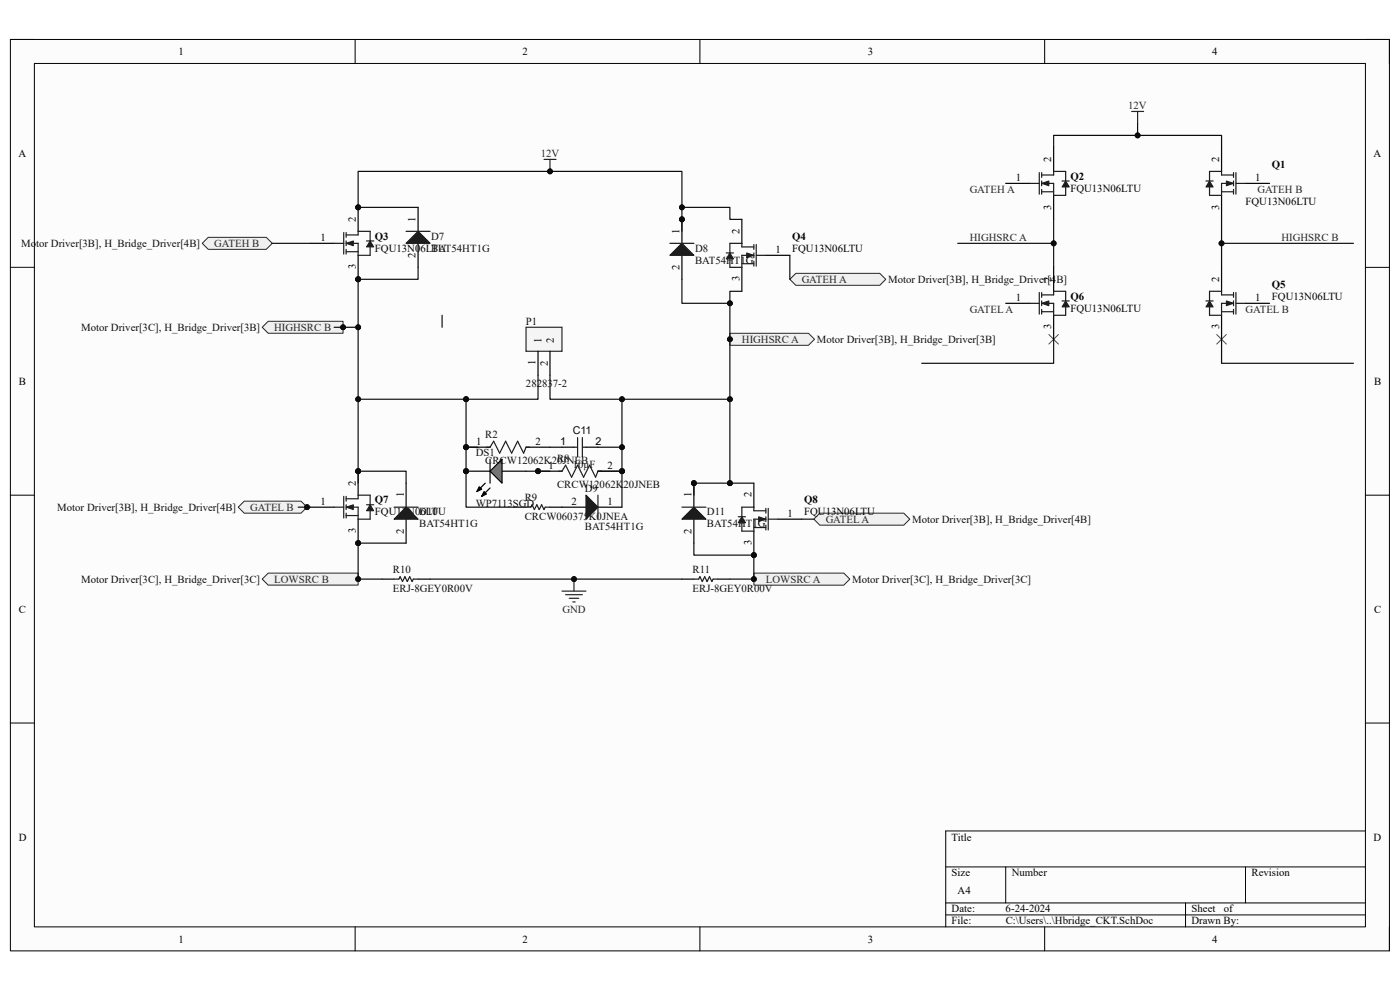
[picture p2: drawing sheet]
<svg xmlns="http://www.w3.org/2000/svg" width="297mm" height="210mm" viewBox="0 0 297 210" stroke-linecap="round" stroke-linejoin="round" font-family="sans-serif">
<path d="M2.2 8.4h292.6v193.3h-292.6z" fill-rule="evenodd" fill="#fcfcfc"/>
<path d="M2.2 8.4h292.6v193.3h-292.6z" fill="none" stroke="#000" stroke-width=".21"/>
<path d="M7.3 13.5h282.4v183.1h-282.4z" fill-rule="evenodd" fill="#fcfcfc"/>
<g fill="none" stroke="#000" stroke-width=".21">
<path d="M2.2 8.4h5.1M7.3 13.5h282.4v183.1h-282.4zM75.3 8.4v5.1M148.5 8.4v5.1M221.6 8.4v5.1M289.7 8.4h5.1v5.1M2.2 56.7h5.1M289.7 56.7h5.1M2.2 105h5.1M289.7 105.1h5.1M2.2 153.4h5.1M289.7 153.4h5.1"/>
<path d="M289.7 176.3h-89.1v20.3M75.3 196.6v5.1M148.5 196.6v5.1M200.6 183.9h89.1M200.6 191.5h89.1M200.6 194.1h89.1M213.4 183.9v7.6M221.6 196.6v5.1M251.5 191.5v5.1M264.2 183.9v7.6M294.8 196.6v5.1"/>
</g>
<circle cx="98.9" cy="100" r=".51" fill="#0e0e0e"/>
<circle cx="98.9" cy="100" r=".51" fill="none" stroke="#0e0e0e" stroke-width=".21"/>
<path d="M98.9 100h5.1M106.5 100h5.1" fill="none" stroke="#000" stroke-width=".25"/>
<circle cx="98.9" cy="100" r=".51" fill="#0e0e0e"/>
<circle cx="98.9" cy="100" r=".51" fill="none" stroke="#0e0e0e" stroke-width=".21"/>
<path d="M106.5 97.4v5.1l-2.5-2.5z" fill="#717171"/>
<path d="M104 97.4v5.1M106.5 97.4v5.1l-2.5-2.5zM101.7 103.3l.5 .5-1 .5zM102.7 104.3l.5 .5-1 .5zM102.9 102.5l-1.7 1.8M104 103.5l-1.8 1.8M81.1 122.9h2.5M88.7 122.9h2.5M144.7 122.9h2.5M152.3 122.9h2.5" fill="none" stroke="#000" stroke-width=".25"/>
<path d="M101.7 103.3l.5 .5-1 .5zM102.7 104.3l.5 .5-1 .5z" fill="#000"/>
<path d="M83.6 122.9h1l.3-.6 .5 1.1 .5-1.1 .5 1.1 .5-1.1 .5 1.1 .3-.5h1M147.2 122.9h1l.3-.6 .5 1.1 .5-1.1 .5 1.1 .5-1.1 .5 1.1 .3-.5h1" fill="none" stroke="#1c1c1c" stroke-width=".25"/>
<path d="M119.2 125.4h5.1M120 126.2h3.5M120.8 126.9h2M121.5 127.7h.5M121.8 122.9v2.5" fill="none" stroke="#262626" stroke-width=".25"/>
<circle cx="121.8" cy="122.8" r=".51" fill="#0e0e0e"/>
<circle cx="121.8" cy="122.8" r=".51" fill="none" stroke="#0e0e0e" stroke-width=".21"/>
<path d="M154.8 70.7h16.7l1.3 1.3-1.3 1.2h-16.7z" fill-rule="evenodd" fill="#f0f0f0"/>
<path d="M154.8 70.7h16.7l1.3 1.3-1.3 1.2h-16.7z" fill="none" stroke="#262626" stroke-width=".21"/>
<circle cx="154.8" cy="72" r=".51" fill="#0e0e0e"/>
<circle cx="154.8" cy="72" r=".51" fill="none" stroke="#0e0e0e" stroke-width=".21"/>
<path d="M115.4 33.8h2.6M116.7 33.8v2.6" fill="none" stroke="#262626" stroke-width=".25"/>
<circle cx="116.7" cy="36.4" r=".51" fill="#0e0e0e"/>
<circle cx="116.7" cy="36.4" r=".51" fill="none" stroke="#0e0e0e" stroke-width=".21"/>
<path d="M168.8 58h17.8l1.3 1.3-1.3 1.2h-17.8l-1.2-1.2z" fill-rule="evenodd" fill="#f0f0f0"/>
<path d="M168.8 58h17.8l1.3 1.3-1.3 1.2h-17.8l-1.2-1.2z" fill="none" stroke="#262626" stroke-width=".21"/>
<path d="M172.7 110.1l1.2-1.2h17.8l1.3 1.2-1.3 1.3h-17.8z" fill-rule="evenodd" fill="#f0f0f0"/>
<path d="M172.7 110.1l1.2-1.2h17.8l1.3 1.2-1.3 1.3h-17.8z" fill="none" stroke="#262626" stroke-width=".21"/>
<path d="M55.6 122.9l1.3-1.3h19.1v2.5h-19.1z" fill-rule="evenodd" fill="#f0f0f0"/>
<path d="M55.6 122.9l1.3-1.3h19.1v2.5h-19.1z" fill="none" stroke="#262626" stroke-width=".21"/>
<circle cx="76" cy="122.8" r=".51" fill="#0e0e0e"/>
<circle cx="76" cy="122.8" r=".51" fill="none" stroke="#0e0e0e" stroke-width=".21"/>
<path d="M159.9 121.6h19.1l1.3 1.3-1.3 1.2h-19.1z" fill-rule="evenodd" fill="#f0f0f0"/>
<path d="M159.9 121.6h19.1l1.3 1.3-1.3 1.2h-19.1z" fill="none" stroke="#262626" stroke-width=".21"/>
<circle cx="159.9" cy="122.8" r=".51" fill="#0e0e0e"/>
<circle cx="159.9" cy="122.8" r=".51" fill="none" stroke="#0e0e0e" stroke-width=".21"/>
<path d="M240.1 23.6h2.5M241.3 23.6v2.6" fill="none" stroke="#262626" stroke-width=".25"/>
<path d="M222.5 71l2 2M224.5 71l-2 2M258.1 71l2.1 2M260.2 71l-2.1 2" fill="none" stroke="#4c4c4c" stroke-width=".21"/>
<path d="M119.2 94.9h2.6M124.3 94.9h2.6M109.1 107.6h2.5M116.7 107.6h2.5" fill="none" stroke="#000" stroke-width=".25"/>
<path d="M121.8 94.9h.7M122.5 92.8v4.1M123.5 92.8v4.1M123.5 94.9h.8M111.6 107.6h1l.3-.5 .5 1 .5-1 .5 1 .5-1 .5 1 .3-.5h1" fill="none" stroke="#1c1c1c" stroke-width=".25"/>
<circle cx="114.1" cy="100" r=".51" fill="#0e0e0e"/>
<circle cx="114.1" cy="100" r=".51" fill="none" stroke="#0e0e0e" stroke-width=".21"/>
<circle cx="132" cy="100" r=".51" fill="#0e0e0e"/>
<circle cx="132" cy="100" r=".51" fill="none" stroke="#0e0e0e" stroke-width=".21"/>
<path d="M114.1 100h5.1" fill="none" stroke="#000" stroke-width=".25"/>
<circle cx="114.1" cy="100" r=".51" fill="#0e0e0e"/>
<circle cx="114.1" cy="100" r=".51" fill="none" stroke="#0e0e0e" stroke-width=".21"/>
<path d="M126.9 100h5" fill="none" stroke="#000" stroke-width=".25"/>
<circle cx="132" cy="100" r=".51" fill="#0e0e0e"/>
<circle cx="132" cy="100" r=".51" fill="none" stroke="#0e0e0e" stroke-width=".21"/>
<path d="M118.5 100h.7l.8-1.3 1.3 2.5 1.2-2.5 1.3 2.5 1.3-2.5 1.2 2.5 .6-1.2h.7" fill="none" stroke="#1c1c1c" stroke-width=".25"/>
<circle cx="76" cy="100" r=".51" fill="#0e0e0e"/>
<circle cx="76" cy="100" r=".51" fill="none" stroke="#0e0e0e" stroke-width=".21"/>
<circle cx="76" cy="115.2" r=".51" fill="#0e0e0e"/>
<circle cx="76" cy="115.2" r=".51" fill="none" stroke="#0e0e0e" stroke-width=".21"/>
<path d="M76 100v5" fill="none" stroke="#000" stroke-width=".25"/>
<circle cx="76" cy="100" r=".51" fill="#0e0e0e"/>
<circle cx="76" cy="100" r=".51" fill="none" stroke="#0e0e0e" stroke-width=".21"/>
<path d="M65.8 107.6h5.1M76 110.1v5.1" fill="none" stroke="#000" stroke-width=".25"/>
<circle cx="76" cy="115.2" r=".51" fill="#0e0e0e"/>
<circle cx="76" cy="115.2" r=".51" fill="none" stroke="#0e0e0e" stroke-width=".21"/>
<path d="M70.9 107.6h2M72.9 105.3v4.6M73.4 105.8h2.6M73.4 107.6h2.6v2.5M73.4 109.4h2.6M73.4 105.3v1M73.4 107.1v1M73.4 108.9v1" fill="none" stroke="#1c1c1c" stroke-width=".25"/>
<path d="M73.4 107.6l1.6-.5v1z" fill="#1c1c1c"/>
<path d="M73.4 107.6l1.6-.5v1z" fill="none" stroke="#1c1c1c" stroke-width=".21"/>
<path d="M76 105.8v-.8h2.5v2.1M78.5 108.4v1.7h-2.5" fill="none" stroke="#1c1c1c" stroke-width=".25"/>
<path d="M78.5 107.1l.8 1.3h-1.5z" fill="#1c1c1c"/>
<path d="M78.5 107.1l.8 1.3h-1.5z" fill="none" stroke="#1c1c1c" stroke-width=".21"/>
<path d="M218.5 38.9h2M220.5 36.6v4.6M221 37.1h2.5M221 38.9h2.5v2.5M221 36.6v1M221 38.4v1M221 40.7h2.5M221 40.2v1M77.8 107.1h1.5" fill="none" stroke="#1c1c1c" stroke-width=".25"/>
<path d="M213.4 38.9h5.1M223.5 31.3v5.1M223.5 41.4v5.1" fill="none" stroke="#000" stroke-width=".25"/>
<path d="M221 38.9l1.5-.5v1z" fill="#1c1c1c"/>
<path d="M221 38.9l1.5-.5v1z" fill="none" stroke="#1c1c1c" stroke-width=".21"/>
<path d="M223.5 37.1v-.7h2.6v2M226.1 39.7v1.7h-2.6" fill="none" stroke="#1c1c1c" stroke-width=".25"/>
<path d="M226.1 38.4l.7 1.3h-1.5z" fill="#1c1c1c"/>
<path d="M226.1 38.4l.7 1.3h-1.5z" fill="none" stroke="#1c1c1c" stroke-width=".21"/>
<path d="M225.3 38.4h1.5M218.5 64.3h2M220.5 62.1v4.5M221 62.6h2.5M221 64.3h2.5v2.6M221 66.1h2.5M221 62.1v1M221 63.8v1.1M221 65.6v1" fill="none" stroke="#1c1c1c" stroke-width=".25"/>
<path d="M223.5 56.7v5.1M213.4 64.3h5.1M223.5 66.9v5.1" fill="none" stroke="#000" stroke-width=".25"/>
<path d="M221 64.3l1.5-.5v1.1z" fill="#1c1c1c"/>
<path d="M221 64.3l1.5-.5v1.1z" fill="none" stroke="#1c1c1c" stroke-width=".21"/>
<path d="M223.5 62.6v-.8h2.6v2M226.1 65.1v1.8h-2.6" fill="none" stroke="#1c1c1c" stroke-width=".25"/>
<path d="M226.1 63.8l.7 1.3h-1.5z" fill="#1c1c1c"/>
<path d="M226.1 63.8l.7 1.3h-1.5z" fill="none" stroke="#1c1c1c" stroke-width=".21"/>
<path d="M225.3 63.8h1.5" fill="none" stroke="#1c1c1c" stroke-width=".25"/>
<circle cx="147.2" cy="102.5" r=".51" fill="#0e0e0e"/>
<circle cx="147.2" cy="102.5" r=".51" fill="none" stroke="#0e0e0e" stroke-width=".21"/>
<path d="M147.2 102.5v5.1" fill="none" stroke="#000" stroke-width=".25"/>
<circle cx="147.2" cy="102.5" r=".51" fill="#0e0e0e"/>
<circle cx="147.2" cy="102.5" r=".51" fill="none" stroke="#0e0e0e" stroke-width=".21"/>
<path d="M147.2 110.1v5.1" fill="none" stroke="#000" stroke-width=".25"/>
<path d="M147.2 107.6l2.6 2.5h-5.1z" fill="#1c1c1c"/>
<path d="M144.7 107.6h5.1M147.2 107.6l2.6 2.5h-5.1z" fill="none" stroke="#1c1c1c" stroke-width=".25"/>
<circle cx="144.7" cy="46.5" r=".51" fill="#0e0e0e"/>
<circle cx="144.7" cy="46.5" r=".51" fill="none" stroke="#0e0e0e" stroke-width=".21"/>
<path d="M144.7 46.5v5.1" fill="none" stroke="#000" stroke-width=".25"/>
<circle cx="144.7" cy="46.5" r=".51" fill="#0e0e0e"/>
<circle cx="144.7" cy="46.5" r=".51" fill="none" stroke="#0e0e0e" stroke-width=".21"/>
<path d="M144.7 54.2v5.1" fill="none" stroke="#000" stroke-width=".25"/>
<path d="M142.1 54.2l2.6-2.6 2.5 2.6z" fill="#1c1c1c"/>
<path d="M142.1 54.2l2.6-2.6 2.5 2.6zM142.1 51.6h5.1" fill="none" stroke="#1c1c1c" stroke-width=".25"/>
<path d="M86.2 102.5v5.1M86.2 110.1v5.1" fill="none" stroke="#000" stroke-width=".25"/>
<path d="M86.2 107.6l2.5 2.5h-5.1z" fill="#1c1c1c"/>
<path d="M83.6 107.6h5.1M86.2 107.6l2.5 2.5h-5.1z" fill="none" stroke="#1c1c1c" stroke-width=".25"/>
<path d="M119.2 107.6h5.1M126.9 107.6h5" fill="none" stroke="#000" stroke-width=".25"/>
<path d="M124.3 105l2.6 2.6-2.6 2.5z" fill="#1c1c1c"/>
<path d="M124.3 105l2.6 2.6-2.6 2.5zM126.9 105v5.1" fill="none" stroke="#1c1c1c" stroke-width=".25"/>
<path d="M111.6 69.4h7.6v5.1h-7.6z" fill-rule="evenodd" fill="#f5f5f5"/>
<path d="M111.6 69.4h7.6v5.1h-7.6z" fill="none" stroke="#262626" stroke-width=".25"/>
<path d="M114.1 74.5v5.1M116.7 74.5v5.1" fill="none" stroke="#000" stroke-width=".25"/>
<circle cx="98.9" cy="94.9" r=".51" fill="#0e0e0e"/>
<circle cx="98.9" cy="94.9" r=".51" fill="none" stroke="#0e0e0e" stroke-width=".21"/>
<path d="M98.9 94.9h5.1" fill="none" stroke="#000" stroke-width=".25"/>
<circle cx="98.9" cy="94.9" r=".51" fill="#0e0e0e"/>
<circle cx="98.9" cy="94.9" r=".51" fill="none" stroke="#0e0e0e" stroke-width=".21"/>
<path d="M111.6 94.9h5.1" fill="none" stroke="#000" stroke-width=".25"/>
<path d="M103.2 94.9h.8l.7-1.3 1.3 2.5 1.3-2.5 1.2 2.5 1.3-2.5 1.3 2.5 .5-1.2h.8" fill="none" stroke="#1c1c1c" stroke-width=".25"/>
<path d="M51.8 106.3h12.1l1.2 1.3-1.2 1.3h-12.1l-1.3-1.3z" fill-rule="evenodd" fill="#f0f0f0"/>
<path d="M51.8 106.3h12.1l1.2 1.3-1.2 1.3h-12.1l-1.3-1.3z" fill="none" stroke="#262626" stroke-width=".21"/>
<circle cx="65.1" cy="107.6" r=".51" fill="#0e0e0e"/>
<circle cx="65.1" cy="107.6" r=".51" fill="none" stroke="#0e0e0e" stroke-width=".21"/>
<circle cx="76" cy="44" r=".51" fill="#0e0e0e"/>
<circle cx="76" cy="44" r=".51" fill="none" stroke="#0e0e0e" stroke-width=".21"/>
<circle cx="76" cy="59.2" r=".51" fill="#0e0e0e"/>
<circle cx="76" cy="59.2" r=".51" fill="none" stroke="#0e0e0e" stroke-width=".21"/>
<path d="M76 44v5.1" fill="none" stroke="#000" stroke-width=".25"/>
<circle cx="76" cy="44" r=".51" fill="#0e0e0e"/>
<circle cx="76" cy="44" r=".51" fill="none" stroke="#0e0e0e" stroke-width=".21"/>
<path d="M65.8 51.6h5.1M76 54.2v5.1" fill="none" stroke="#000" stroke-width=".25"/>
<circle cx="76" cy="59.2" r=".51" fill="#0e0e0e"/>
<circle cx="76" cy="59.2" r=".51" fill="none" stroke="#0e0e0e" stroke-width=".21"/>
<path d="M70.9 51.6h2M72.9 49.3v4.6M73.4 49.8h2.6M73.4 51.6h2.6v2.6M73.4 53.4h2.6M73.4 49.3v1M73.4 51.1v1M73.4 52.9v1" fill="none" stroke="#1c1c1c" stroke-width=".25"/>
<path d="M73.4 51.6l1.6-.5v1z" fill="#1c1c1c"/>
<path d="M73.4 51.6l1.6-.5v1z" fill="none" stroke="#1c1c1c" stroke-width=".21"/>
<path d="M76 49.8v-.7h2.5v2M78.5 52.4v1.8h-2.5" fill="none" stroke="#1c1c1c" stroke-width=".25"/>
<path d="M78.5 51.1l.8 1.3h-1.5z" fill="#1c1c1c"/>
<path d="M78.5 51.1l.8 1.3h-1.5z" fill="none" stroke="#1c1c1c" stroke-width=".21"/>
<path d="M77.8 51.1h1.5" fill="none" stroke="#1c1c1c" stroke-width=".25"/>
<path d="M44.2 50.3h12.3l1.3 1.3-1.3 1.3h-12.3l-1.3-1.3z" fill-rule="evenodd" fill="#f0f0f0"/>
<path d="M44.2 50.3h12.3l1.3 1.3-1.3 1.3h-12.3l-1.3-1.3z" fill="none" stroke="#262626" stroke-width=".21"/>
<path d="M88.7 44v5.1M88.7 51.6v5.1" fill="none" stroke="#000" stroke-width=".25"/>
<path d="M88.7 49.1l2.5 2.5h-5z" fill="#1c1c1c"/>
<path d="M86.2 49.1h5M88.7 49.1l2.5 2.5h-5zM157.4 52.4h2.5M157.4 55.9h2.5M159.9 54.2h-2.5v2.5M159.9 51.9v1M159.9 53.7v1M159.9 55.4v1.1M160.4 54.2h2.1M160.4 51.9v4.6" fill="none" stroke="#1c1c1c" stroke-width=".25"/>
<path d="M157.4 46.5v5.1M157.4 56.7v5.1M162.5 54.2h5.1" fill="none" stroke="#000" stroke-width=".25"/>
<path d="M158.4 53.7l1.5 .5-1.5 .5z" fill="#1c1c1c"/>
<path d="M158.4 53.7l1.5 .5-1.5 .5z" fill="none" stroke="#1c1c1c" stroke-width=".21"/>
<path d="M154.8 54.9v1.8h2.6M157.4 52.4v-.8h-2.6v2.1" fill="none" stroke="#1c1c1c" stroke-width=".25"/>
<path d="M154.8 53.7l.8 1.2h-1.5z" fill="#1c1c1c"/>
<path d="M154.8 53.7l.8 1.2h-1.5z" fill="none" stroke="#1c1c1c" stroke-width=".21"/>
<path d="M154.1 53.7h1.5" fill="none" stroke="#1c1c1c" stroke-width=".25"/>
<circle cx="159.9" cy="117.8" r=".51" fill="#0e0e0e"/>
<circle cx="159.9" cy="117.8" r=".51" fill="none" stroke="#0e0e0e" stroke-width=".21"/>
<path d="M159.9 102.5v5.1M159.9 112.7v5.1M165 110.1h5.1" fill="none" stroke="#000" stroke-width=".25"/>
<circle cx="159.9" cy="117.8" r=".51" fill="#0e0e0e"/>
<circle cx="159.9" cy="117.8" r=".51" fill="none" stroke="#0e0e0e" stroke-width=".21"/>
<path d="M159.9 108.4h2.6M159.9 111.9h2.6M162.5 110.1h-2.6v2.6M162.5 107.8v1.1M162.5 109.6v1M162.5 111.4v1M163 110.1h2M163 107.8v4.6" fill="none" stroke="#1c1c1c" stroke-width=".25"/>
<path d="M161 109.6l1.5 .5-1.5 .5z" fill="#1c1c1c"/>
<path d="M161 109.6l1.5 .5-1.5 .5z" fill="none" stroke="#1c1c1c" stroke-width=".21"/>
<path d="M157.4 110.9v1.8h2.5M159.9 108.4v-.8h-2.5v2" fill="none" stroke="#1c1c1c" stroke-width=".25"/>
<path d="M157.4 109.6l.8 1.3h-1.6z" fill="#1c1c1c"/>
<path d="M157.4 109.6l.8 1.3h-1.6z" fill="none" stroke="#1c1c1c" stroke-width=".21"/>
<path d="M259.2 37.1h2.5M261.7 38.9h-2.5v2.5M261.7 36.6v1M261.7 38.4v1M262.2 38.9h2M262.2 36.6v4.6M259.2 40.7h2.5M261.7 40.2v1M156.6 109.6h1.6" fill="none" stroke="#1c1c1c" stroke-width=".25"/>
<path d="M259.2 31.3v5.1M264.2 38.9h5.1M259.2 41.4v5.1" fill="none" stroke="#000" stroke-width=".25"/>
<path d="M260.2 38.4l1.5 .5-1.5 .5z" fill="#1c1c1c"/>
<path d="M260.2 38.4l1.5 .5-1.5 .5z" fill="none" stroke="#1c1c1c" stroke-width=".21"/>
<path d="M256.6 39.7v1.7h2.6M259.2 37.1v-.7h-2.6v2" fill="none" stroke="#1c1c1c" stroke-width=".25"/>
<path d="M256.6 38.4l.8 1.3h-1.6z" fill="#1c1c1c"/>
<path d="M256.6 38.4l.8 1.3h-1.6z" fill="none" stroke="#1c1c1c" stroke-width=".21"/>
<path d="M255.8 38.4h1.6M259.2 62.6h2.5M259.2 66.1h2.5M261.7 64.3h-2.5v2.6M261.7 62.1v1M261.7 63.8v1.1M261.7 65.6v1M262.2 64.3h2M262.2 62.1v4.5" fill="none" stroke="#1c1c1c" stroke-width=".25"/>
<path d="M259.2 56.7v5.1M259.2 66.9v5.1M264.2 64.3h5.1" fill="none" stroke="#000" stroke-width=".25"/>
<path d="M260.2 63.8l1.5 .5-1.5 .6z" fill="#1c1c1c"/>
<path d="M260.2 63.8l1.5 .5-1.5 .6z" fill="none" stroke="#1c1c1c" stroke-width=".21"/>
<path d="M256.6 65.1v1.8h2.6M259.2 62.6v-.8h-2.6v2" fill="none" stroke="#1c1c1c" stroke-width=".25"/>
<path d="M256.6 63.8l.8 1.3h-1.6z" fill="#1c1c1c"/>
<path d="M256.6 63.8l.8 1.3h-1.6z" fill="none" stroke="#1c1c1c" stroke-width=".21"/>
<path d="M255.8 63.8h1.6" fill="none" stroke="#1c1c1c" stroke-width=".25"/>
<path d="M55.6 69.4l1.3-1.2h15.9v2.5h-15.9z" fill-rule="evenodd" fill="#f0f0f0"/>
<path d="M55.6 69.4l1.3-1.2h15.9v2.5h-15.9z" fill="none" stroke="#262626" stroke-width=".21"/>
<circle cx="72.8" cy="69.4" r=".51" fill="#0e0e0e"/>
<circle cx="72.8" cy="69.4" r=".51" fill="none" stroke="#0e0e0e" stroke-width=".21"/>
<path d="M116.7 94.9h2.5M131.9 84.7v10.2h-5" fill="none" stroke="#0e0e0e" stroke-width=".25"/>
<circle cx="132" cy="94.9" r=".51" fill="#0e0e0e"/>
<circle cx="132" cy="94.9" r=".51" fill="none" stroke="#0e0e0e" stroke-width=".21"/>
<circle cx="132" cy="84.7" r=".51" fill="#0e0e0e"/>
<circle cx="132" cy="84.7" r=".51" fill="none" stroke="#0e0e0e" stroke-width=".21"/>
<path d="M131.9 94.9v5.1h-5" fill="none" stroke="#0e0e0e" stroke-width=".25"/>
<circle cx="132" cy="100" r=".51" fill="#0e0e0e"/>
<circle cx="132" cy="100" r=".51" fill="none" stroke="#0e0e0e" stroke-width=".21"/>
<circle cx="132" cy="94.9" r=".51" fill="#0e0e0e"/>
<circle cx="132" cy="94.9" r=".51" fill="none" stroke="#0e0e0e" stroke-width=".21"/>
<path d="M111.6 100h5.1" fill="none" stroke="#0e0e0e" stroke-width=".25"/>
<circle cx="114.1" cy="100" r=".51" fill="#0e0e0e"/>
<circle cx="114.1" cy="100" r=".51" fill="none" stroke="#0e0e0e" stroke-width=".21"/>
<path d="M98.9 94.9h2.5" fill="none" stroke="#0e0e0e" stroke-width=".25"/>
<circle cx="98.9" cy="94.9" r=".51" fill="#0e0e0e"/>
<circle cx="98.9" cy="94.9" r=".51" fill="none" stroke="#0e0e0e" stroke-width=".21"/>
<path d="M131.9 100v7.6" fill="none" stroke="#0e0e0e" stroke-width=".25"/>
<circle cx="132" cy="100" r=".51" fill="#0e0e0e"/>
<circle cx="132" cy="100" r=".51" fill="none" stroke="#0e0e0e" stroke-width=".21"/>
<path d="M98.9 100v7.6h10.2" fill="none" stroke="#0e0e0e" stroke-width=".25"/>
<circle cx="98.9" cy="100" r=".51" fill="#0e0e0e"/>
<circle cx="98.9" cy="100" r=".51" fill="none" stroke="#0e0e0e" stroke-width=".21"/>
<path d="M91.2 122.9h53.5" fill="none" stroke="#0e0e0e" stroke-width=".25"/>
<circle cx="121.8" cy="122.8" r=".51" fill="#0e0e0e"/>
<circle cx="121.8" cy="122.8" r=".51" fill="none" stroke="#0e0e0e" stroke-width=".21"/>
<path d="M98.9 84.7v15.3" fill="none" stroke="#0e0e0e" stroke-width=".25"/>
<circle cx="98.9" cy="100" r=".51" fill="#0e0e0e"/>
<circle cx="98.9" cy="100" r=".51" fill="none" stroke="#0e0e0e" stroke-width=".21"/>
<circle cx="98.9" cy="94.9" r=".51" fill="#0e0e0e"/>
<circle cx="98.9" cy="94.9" r=".51" fill="none" stroke="#0e0e0e" stroke-width=".21"/>
<circle cx="98.9" cy="84.7" r=".51" fill="#0e0e0e"/>
<circle cx="98.9" cy="84.7" r=".51" fill="none" stroke="#0e0e0e" stroke-width=".21"/>
<path d="M154.8 64.3v38.2" fill="none" stroke="#0e0e0e" stroke-width=".25"/>
<circle cx="154.8" cy="64.3" r=".51" fill="#0e0e0e"/>
<circle cx="154.8" cy="64.3" r=".51" fill="none" stroke="#0e0e0e" stroke-width=".21"/>
<circle cx="154.8" cy="72" r=".51" fill="#0e0e0e"/>
<circle cx="154.8" cy="72" r=".51" fill="none" stroke="#0e0e0e" stroke-width=".21"/>
<circle cx="154.8" cy="84.7" r=".51" fill="#0e0e0e"/>
<circle cx="154.8" cy="84.7" r=".51" fill="none" stroke="#0e0e0e" stroke-width=".21"/>
<circle cx="154.8" cy="102.5" r=".51" fill="#0e0e0e"/>
<circle cx="154.8" cy="102.5" r=".51" fill="none" stroke="#0e0e0e" stroke-width=".21"/>
<path d="M144.7 59.3v5h10.1v-2.5h2.6" fill="none" stroke="#0e0e0e" stroke-width=".25"/>
<circle cx="154.8" cy="64.3" r=".51" fill="#0e0e0e"/>
<circle cx="154.8" cy="64.3" r=".51" fill="none" stroke="#0e0e0e" stroke-width=".21"/>
<path d="M154.8 102.5h5.1" fill="none" stroke="#0e0e0e" stroke-width=".25"/>
<circle cx="154.8" cy="102.5" r=".51" fill="#0e0e0e"/>
<circle cx="154.8" cy="102.5" r=".51" fill="none" stroke="#0e0e0e" stroke-width=".21"/>
<path d="M259.2 51.6h27.9M223.5 72v5.1h-28" fill="none" stroke="#0e0e0e" stroke-width=".25"/>
<circle cx="259.1" cy="51.6" r=".51" fill="#0e0e0e"/>
<circle cx="259.1" cy="51.6" r=".51" fill="none" stroke="#0e0e0e" stroke-width=".21"/>
<path d="M241.3 26.2v2.5h-17.8v2.6M259.2 72v5.1h27.9" fill="none" stroke="#0e0e0e" stroke-width=".25"/>
<circle cx="241.3" cy="28.7" r=".51" fill="#0e0e0e"/>
<circle cx="241.3" cy="28.7" r=".51" fill="none" stroke="#0e0e0e" stroke-width=".21"/>
<path d="M259.2 46.5v10.2" fill="none" stroke="#0e0e0e" stroke-width=".25"/>
<circle cx="259.1" cy="51.6" r=".51" fill="#0e0e0e"/>
<circle cx="259.1" cy="51.6" r=".51" fill="none" stroke="#0e0e0e" stroke-width=".21"/>
<path d="M241.3 28.7h17.9v2.6" fill="none" stroke="#0e0e0e" stroke-width=".25"/>
<circle cx="241.3" cy="28.7" r=".51" fill="#0e0e0e"/>
<circle cx="241.3" cy="28.7" r=".51" fill="none" stroke="#0e0e0e" stroke-width=".21"/>
<path d="M154.8 102.5h-7.6v2.5" fill="none" stroke="#0e0e0e" stroke-width=".25"/>
<circle cx="147.2" cy="102.5" r=".51" fill="#0e0e0e"/>
<circle cx="147.2" cy="102.5" r=".51" fill="none" stroke="#0e0e0e" stroke-width=".21"/>
<circle cx="154.8" cy="102.5" r=".51" fill="#0e0e0e"/>
<circle cx="154.8" cy="102.5" r=".51" fill="none" stroke="#0e0e0e" stroke-width=".21"/>
<path d="M157.4 46.5h-2.6v-2.5h-10.1v5.1" fill="none" stroke="#0e0e0e" stroke-width=".25"/>
<circle cx="144.7" cy="46.5" r=".51" fill="#0e0e0e"/>
<circle cx="144.7" cy="46.5" r=".51" fill="none" stroke="#0e0e0e" stroke-width=".21"/>
<circle cx="144.7" cy="44" r=".51" fill="#0e0e0e"/>
<circle cx="144.7" cy="44" r=".51" fill="none" stroke="#0e0e0e" stroke-width=".21"/>
<path d="M116.7 79.6v5.1h38.1" fill="none" stroke="#0e0e0e" stroke-width=".25"/>
<circle cx="132" cy="84.7" r=".51" fill="#0e0e0e"/>
<circle cx="132" cy="84.7" r=".51" fill="none" stroke="#0e0e0e" stroke-width=".21"/>
<circle cx="154.8" cy="84.7" r=".51" fill="#0e0e0e"/>
<circle cx="154.8" cy="84.7" r=".51" fill="none" stroke="#0e0e0e" stroke-width=".21"/>
<path d="M167.6 54.2v5.1M63.3 107.6h2.5" fill="none" stroke="#0e0e0e" stroke-width=".25"/>
<circle cx="65.1" cy="107.6" r=".51" fill="#0e0e0e"/>
<circle cx="65.1" cy="107.6" r=".51" fill="none" stroke="#0e0e0e" stroke-width=".21"/>
<path d="M223.5 46.5v10.2M170.1 110.1h2.6" fill="none" stroke="#0e0e0e" stroke-width=".25"/>
<circle cx="223.5" cy="51.6" r=".51" fill="#0e0e0e"/>
<circle cx="223.5" cy="51.6" r=".51" fill="none" stroke="#0e0e0e" stroke-width=".21"/>
<path d="M203.2 51.6h20.3" fill="none" stroke="#0e0e0e" stroke-width=".25"/>
<circle cx="223.5" cy="51.6" r=".51" fill="#0e0e0e"/>
<circle cx="223.5" cy="51.6" r=".51" fill="none" stroke="#0e0e0e" stroke-width=".21"/>
<path d="M88.7 44h-12.7v-7.6h68.7v7.6" fill="none" stroke="#0e0e0e" stroke-width=".25"/>
<circle cx="76" cy="44" r=".51" fill="#0e0e0e"/>
<circle cx="76" cy="44" r=".51" fill="none" stroke="#0e0e0e" stroke-width=".21"/>
<circle cx="116.7" cy="36.4" r=".51" fill="#0e0e0e"/>
<circle cx="116.7" cy="36.4" r=".51" fill="none" stroke="#0e0e0e" stroke-width=".21"/>
<circle cx="144.7" cy="44" r=".51" fill="#0e0e0e"/>
<circle cx="144.7" cy="44" r=".51" fill="none" stroke="#0e0e0e" stroke-width=".21"/>
<path d="M57.8 51.6h8M114.1 79.6v5.1h-15.2" fill="none" stroke="#0e0e0e" stroke-width=".25"/>
<circle cx="98.9" cy="84.7" r=".51" fill="#0e0e0e"/>
<circle cx="98.9" cy="84.7" r=".51" fill="none" stroke="#0e0e0e" stroke-width=".21"/>
<path d="M88.7 56.7v2.6h-12.7" fill="none" stroke="#0e0e0e" stroke-width=".25"/>
<circle cx="76" cy="59.2" r=".51" fill="#0e0e0e"/>
<circle cx="76" cy="59.2" r=".51" fill="none" stroke="#0e0e0e" stroke-width=".21"/>
<path d="M76 59.3v25.4h22.9" fill="none" stroke="#0e0e0e" stroke-width=".25"/>
<circle cx="76" cy="59.2" r=".51" fill="#0e0e0e"/>
<circle cx="76" cy="59.2" r=".51" fill="none" stroke="#0e0e0e" stroke-width=".21"/>
<circle cx="76" cy="69.4" r=".51" fill="#0e0e0e"/>
<circle cx="76" cy="69.4" r=".51" fill="none" stroke="#0e0e0e" stroke-width=".21"/>
<circle cx="76" cy="84.7" r=".51" fill="#0e0e0e"/>
<circle cx="76" cy="84.7" r=".51" fill="none" stroke="#0e0e0e" stroke-width=".21"/>
<circle cx="98.9" cy="84.7" r=".51" fill="#0e0e0e"/>
<circle cx="98.9" cy="84.7" r=".51" fill="none" stroke="#0e0e0e" stroke-width=".21"/>
<path d="M76 84.7v17.8" fill="none" stroke="#0e0e0e" stroke-width=".25"/>
<circle cx="76" cy="100" r=".51" fill="#0e0e0e"/>
<circle cx="76" cy="100" r=".51" fill="none" stroke="#0e0e0e" stroke-width=".21"/>
<circle cx="76" cy="84.7" r=".51" fill="#0e0e0e"/>
<circle cx="76" cy="84.7" r=".51" fill="none" stroke="#0e0e0e" stroke-width=".21"/>
<path d="M70.9 69.4h5.1" fill="none" stroke="#0e0e0e" stroke-width=".25"/>
<circle cx="72.8" cy="69.4" r=".51" fill="#0e0e0e"/>
<circle cx="72.8" cy="69.4" r=".51" fill="none" stroke="#0e0e0e" stroke-width=".21"/>
<circle cx="76" cy="69.4" r=".51" fill="#0e0e0e"/>
<circle cx="76" cy="69.4" r=".51" fill="none" stroke="#0e0e0e" stroke-width=".21"/>
<path d="M93.8 66.9v2.5M76 100h10.2v2.5" fill="none" stroke="#0e0e0e" stroke-width=".25"/>
<circle cx="76" cy="100" r=".51" fill="#0e0e0e"/>
<circle cx="76" cy="100" r=".51" fill="none" stroke="#0e0e0e" stroke-width=".21"/>
<path d="M147.2 115.2v2.6h12.7v5.1h-5.1" fill="none" stroke="#0e0e0e" stroke-width=".25"/>
<circle cx="159.9" cy="117.8" r=".51" fill="#0e0e0e"/>
<circle cx="159.9" cy="117.8" r=".51" fill="none" stroke="#0e0e0e" stroke-width=".21"/>
<circle cx="159.9" cy="122.8" r=".51" fill="#0e0e0e"/>
<circle cx="159.9" cy="122.8" r=".51" fill="none" stroke="#0e0e0e" stroke-width=".21"/>
<path d="M86.2 115.2h-10.2v7.7h5.1" fill="none" stroke="#0e0e0e" stroke-width=".25"/>
<circle cx="76" cy="115.2" r=".51" fill="#0e0e0e"/>
<circle cx="76" cy="115.2" r=".51" fill="none" stroke="#0e0e0e" stroke-width=".21"/>
<circle cx="76" cy="122.8" r=".51" fill="#0e0e0e"/>
<circle cx="76" cy="122.8" r=".51" fill="none" stroke="#0e0e0e" stroke-width=".21"/>
<g font-size="2.3">
<text x="37.9" y="11.7">1</text>
<text x="110.9" y="11.7">2</text>
<text x="184.1" y="11.7">3</text>
<text x="257.1" y="11.7">4</text>
<text x="3.9" y="33.3">A</text>
<text x="223" y="34.3" transform="rotate(-90 223 34.3)">2</text>
<text x="258.7" y="34.3" transform="rotate(-90 258.7 34.3)">2</text>
<text x="269.8" y="35.6">Q1</text>
<text x="291.4" y="33.3">A</text>
<text x="215.5" y="38.4">1</text>
<text x="227.1" y="38.1">Q2</text>
<text x="227.1" y="40.7">FQU13N06LTU</text>
<text x="266.3" y="38.4">1</text>
<text x="75.5" y="47" transform="rotate(-90 75.5 47)">2</text>
<text x="88.2" y="47" transform="rotate(-90 88.2 47)">1</text>
<text x="223" y="44.4" transform="rotate(-90 223 44.4)">3</text>
<text x="258.7" y="44.4" transform="rotate(-90 258.7 44.4)">3</text>
<text x="264.2" y="43.5">FQU13N06LTU</text>
<text x="68" y="51.1">1</text>
<text x="79.5" y="50.8">Q3</text>
<text x="79.5" y="53.4">FQU13N06LTU</text>
<text x="144.2" y="49.6" transform="rotate(-90 144.2 49.6)">1</text>
<text x="156.9" y="49.6" transform="rotate(-90 156.9 49.6)">2</text>
<text x="164.5" y="53.6">1</text>
<text x="168.1" y="50.8">Q4</text>
<text x="168.1" y="53.4">FQU13N06LTU</text>
<text x="75.5" y="57.1" transform="rotate(-90 75.5 57.1)">3</text>
<text x="88.2" y="54.7" transform="rotate(-90 88.2 54.7)">2</text>
<text x="144.2" y="57.2" transform="rotate(-90 144.2 57.2)">2</text>
<text x="156.9" y="59.7" transform="rotate(-90 156.9 59.7)">3</text>
<text x="223" y="59.8" transform="rotate(-90 223 59.8)">2</text>
<text x="258.7" y="59.8" transform="rotate(-90 258.7 59.8)">2</text>
<text x="215.5" y="63.8">1</text>
<text x="227.1" y="63.6">Q6</text>
<text x="266.3" y="63.8">1</text>
<text x="269.8" y="61">Q5</text>
<text x="269.8" y="63.6">FQU13N06LTU</text>
<text x="223" y="69.9" transform="rotate(-90 223 69.9)">3</text>
<text x="227.1" y="66.1">FQU13N06LTU</text>
<text x="258.7" y="69.9" transform="rotate(-90 258.7 69.9)">3</text>
<text x="113.6" y="77.4" transform="rotate(-90 113.6 77.4)">1</text>
<text x="114.9" y="72.7" transform="rotate(-90 114.9 72.7)">1</text>
<text x="116.2" y="77.6" transform="rotate(-90 116.2 77.6)">2</text>
<text x="117.5" y="72.7" transform="rotate(-90 117.5 72.7)">2</text>
<text x="4" y="81.6">B</text>
<text x="291.5" y="81.6">B</text>
<text x="101" y="94.4">1</text>
<text x="113.6" y="94.4">2</text>
<text x="118.9" y="94.4">1</text>
<text x="126.4" y="94.4">2</text>
<text x="116.3" y="99.4">1</text>
<text x="128.9" y="99.4">2</text>
<text x="68" y="107.1">1</text>
<text x="75.5" y="103" transform="rotate(-90 75.5 103)">2</text>
<text x="79.5" y="106.8">Q7</text>
<text x="85.6" y="105.5" transform="rotate(-90 85.6 105.5)">1</text>
<text x="121.2" y="107.1">2</text>
<text x="128.9" y="107.1">1</text>
<text x="146.7" y="105.5" transform="rotate(-90 146.7 105.5)">1</text>
<text x="159.4" y="105.5" transform="rotate(-90 159.4 105.5)">2</text>
<text x="170.6" y="106.8">Q8</text>
<text x="75.5" y="113.1" transform="rotate(-90 75.5 113.1)">3</text>
<text x="79.5" y="109.3">FQU13N06LTU</text>
<text x="85.6" y="113.2" transform="rotate(-90 85.6 113.2)">2</text>
<text x="146.7" y="113.2" transform="rotate(-90 146.7 113.2)">2</text>
<text x="167" y="109.6">1</text>
<text x="170.6" y="109.3">FQU13N06LTU</text>
<text x="159.4" y="115.7" transform="rotate(-90 159.4 115.7)">3</text>
<text x="4" y="130">C</text>
<text x="291.5" y="130">C</text>
<text x="4" y="178.3">D</text>
<text x="201.9" y="178.3">Title</text>
<text x="291.4" y="178.3">D</text>
<text x="201.9" y="185.9">Size</text>
<text x="214.6" y="185.9">Number</text>
<text x="265.5" y="185.9">Revision</text>
<text x="203.2" y="189.7">A4</text>
<text x="201.9" y="193.5">Date:</text>
<text x="201.9" y="196.1">File:</text>
<text x="213.3" y="193.5">6-24-2024</text>
<text x="213.4" y="196.1">C:\Users\..\Hbridge_CKT.SchDoc</text>
<text x="252.8" y="193.5">Sheet</text>
<text x="252.8" y="196.1">Drawn By:</text>
<text x="259.6" y="193.5">of</text>
<text x="37.9" y="199.9">1</text>
<text x="110.9" y="199.9">2</text>
<text x="184.1" y="199.9">3</text>
<text x="257.1" y="199.9">4</text>
</g>
<g font-size="2.3" fill="#262626">
<text x="239.4" y="23.1">12V</text>
<text x="114.7" y="33.3">12V</text>
<text x="205.7" y="40.9">GATEH A</text>
<text x="266.8" y="40.9">GATEH B</text>
<text x="45.5" y="52.4">GATEH B</text>
<text x="205.7" y="51.1">HIGHSRC A</text>
<text x="271.9" y="51.1">HIGHSRC B</text>
<text x="170.1" y="60">GATEH A</text>
<text x="58.2" y="70.2">HIGHSRC B</text>
<text x="205.7" y="66.4">GATEL A</text>
<text x="264.2" y="66.4">GATEL B</text>
<text x="157.4" y="72.7">HIGHSRC A</text>
<text x="53.1" y="108.3">GATEL B</text>
<text x="175.2" y="110.9">GATEL A</text>
<text x="58.2" y="123.6">LOWSRC B</text>
<text x="162.5" y="123.6">LOWSRC A</text>
<text x="119.3" y="130">GND</text>
</g>
<g font-size="2.3" fill="#0e0e0e">
<text x="4.5" y="52.4">Motor Driver[3B], H_Bridge_Driver[4B]</text>
<text x="91.5" y="50.8">D7</text>
<text x="91.5" y="53.4">BAT54HT1G</text>
<text x="147.4" y="53.4">D8</text>
<text x="147.4" y="55.9">BAT54HT1G</text>
<text x="188.4" y="60">Motor Driver[3B], H_Bridge_Driver[4B]</text>
<text x="17.2" y="70.2">Motor Driver[3C], H_Bridge_Driver[3B]</text>
<text x="111.6" y="68.9">P1</text>
<text x="173.3" y="72.7">Motor Driver[3B], H_Bridge_Driver[3B]</text>
<text x="111.6" y="82.1">282837-2</text>
<text x="103" y="92.8">R2</text>
<text x="121.5" y="92.1">C11</text>
<text x="100.9" y="96.6">DS1</text>
<text x="103" y="98.4">CRCW12062K20JNEB</text>
<text x="118.2" y="97.9">R8</text>
<text x="121.5" y="99.2">10µF</text>
<text x="100.9" y="107.6">WP7113SGD</text>
<text x="111.3" y="106.3">R9</text>
<text x="118.2" y="103.5">CRCW12062K20JNEB</text>
<text x="124.1" y="104.3">D9</text>
<text x="12.1" y="108.3">Motor Driver[3B], H_Bridge_Driver[4B]</text>
<text x="88.9" y="109.3">D10</text>
<text x="88.9" y="111.9">BAT54HT1G</text>
<text x="111.3" y="110.4">CRCW060375K0JNEA</text>
<text x="124.1" y="112.4">BAT54HT1G</text>
<text x="150" y="109.3">D11</text>
<text x="150" y="111.9">BAT54HT1G</text>
<text x="193.5" y="110.9">Motor Driver[3B], H_Bridge_Driver[4B]</text>
<text x="17.2" y="123.6">Motor Driver[3C], H_Bridge_Driver[3C]</text>
<text x="83.4" y="121.6">R10</text>
<text x="83.4" y="125.6">ERJ-8GEY0R00V</text>
<text x="146.9" y="121.6">R11</text>
<text x="146.9" y="125.6">ERJ-8GEY0R00V</text>
<text x="180.8" y="123.6">Motor Driver[3C], H_Bridge_Driver[3C]</text>
</g>
</svg>
